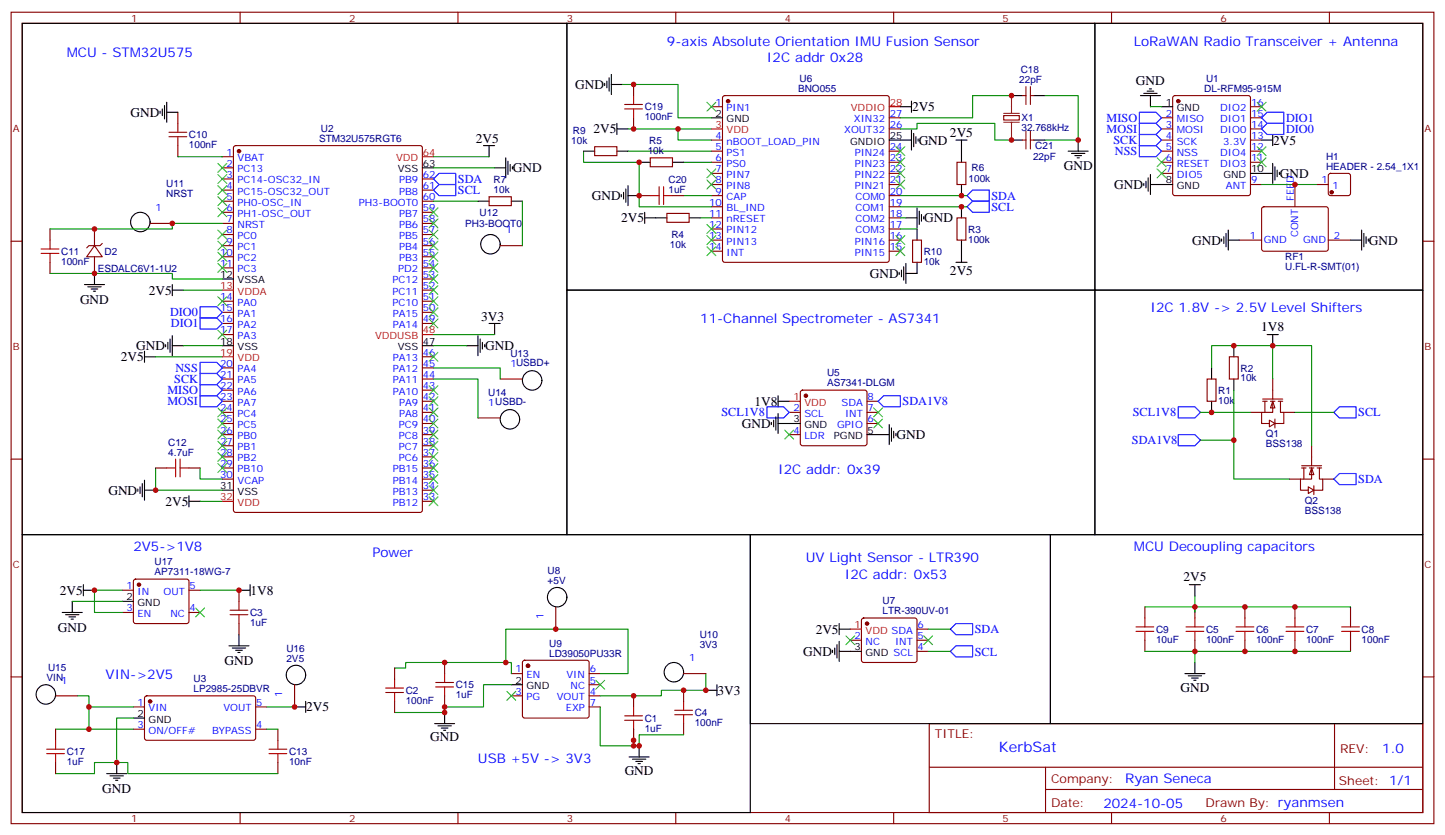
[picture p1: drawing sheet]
<svg xmlns="http://www.w3.org/2000/svg" width="459mm" height="265mm" viewBox="0 0 459 265" stroke-linecap="round" stroke-linejoin="round" font-family="sans-serif">
<g fill="none" stroke="#870000" stroke-width=".35">
<path d="M3.5 3.9h451.6v257.5h-451.6zM7.1 7.4h444.5v250.5h-444.5zM76.2 3.9v3.5M145.3 3.9v3.5M214.5 3.9v3.5M283.6 3.9v3.5M352.8 3.9v3.5M421.9 3.9v3.5M56.4 35.6v3.6M368.7 37.4h3.5M372.4 30.5l.5-.2h23.3l.5 .2 .2 .5v30.4l-.3 .5-.4 .2h-23.3l-.5-.2-.2-.5v-30.4zM396.9 37.4h3.5"/>
<path d="M396.9 33.9h3.5M56.4 46.2v3.5M70.6 49.7h3.5M70.6 53.3h3.5M70.6 56.8h3.5M74.3 46.4l.5-.2h58.5l.7 .4 .1 115.3-.5 .7h-58.8l-.7-.4v-115.3zM134.1 56.8h3.5M368.7 40.9h3.5M368.7 44.5h3.5M368.7 48h3.5M368.7 51.5h3.5M368.7 55h3.5"/>
<path d="M396.9 40.9h3.5M396.9 44.5h3.5M396.9 48h3.5M396.9 51.5h3.5M396.9 58.6h3.5M411 58.6v7M418 58.6h3.6M421.8 55.2l.5-.2h5.6l.5 .2 .2 .5v5.7l-.2 .5-.5 .2h-5.6l-.5-.2-.2-.5v-5.7zM3.5 76.6h3.6M15.9 72.7v3.5M30 78l2.5 3.5h-5zM30 72.7v5.3"/>
<path d="M32.5 77.3l-.8 .7h-3.5l-.7 .7M47.6 70.9h7.1M70.6 60.3h3.5M70.6 63.9h3.5M70.6 67.4h3.5M70.6 70.9h3.5M70.6 74.4h3.5M70.6 78h3.5M134.1 60.3h3.5M134.1 63.9h3.5M134.1 67.4h3.5M134.1 70.9h3.5"/>
<path d="M134.1 74.4h3.5M134.1 78h3.5M155.2 62.4h7.1v2.9h-7.1zM158.7 78h7.1M393.3 76.2h7.1M400.6 65.8l.5-.2 20 .1 .5 .6-.1 13-.6 .4h-20.1l-.4-.7v-12.7zM421.6 76.2h7M451.6 76.6h3.5M15.9 83.3v3.5M30 81.5v5.3M70.6 81.5h3.5M70.6 85h3.5"/>
<path d="M70.6 95.6h3.5M70.6 99.1h3.5M134.1 81.5h3.5M134.1 85h3.5M134.1 95.6h3.5M134.1 99.1h3.5M134.1 92.1h3.5M134.1 88.5h3.5M70.6 102.7h3.5M70.6 106.2h3.5M70.6 116.8h3.5M134.1 102.7h3.5"/>
<path d="M134.1 116.8h3.5M134.1 113.2h3.5M70.6 130.9h3.5M70.6 137.9h3.5M70.6 134.4h3.5M70.6 127.4h3.5M70.6 120.3h3.5M70.6 123.8h3.5M134.1 130.9h3.5M134.1 137.9h3.5M134.1 134.4h3.5M134.1 127.4h3.5"/>
<path d="M134.1 120.3h3.5M134.1 123.8h3.5M151.7 132.6h7M158.7 120.3h7.1M250.5 130.9h3.5M250.5 137.9h3.5M254.2 124l.5-.2h19.8l.5 .2 .2 .5v16.3l-.3 .5-.4 .2h-19.8l-.5-.3-.2-.4v-16.3zM275.2 130.9h3.5M275.2 134.4h3.5M275.2 127.4h3.5M3.5 145.7h3.6M70.6 141.5h3.5"/>
<path d="M70.6 145h3.5M70.6 148.5h3.5M70.6 152h3.5M134.1 141.5h3.5M134.1 145h3.5M134.1 148.5h3.5M134.1 152h3.5M134.1 159.1h3.5M134.1 155.6h3.5M451.6 145.7h3.5M38.8 187.3h3.5M38.8 194.4h3.5"/>
<path d="M42.6 184l.4-.2h16.3l.5 .2 .2 .5v12.7l-.3 .5-.4 .2h-16.3l-.5-.2-.2-.5v-12.7zM60 187.3h3.5M60 194.4h3.5M75.8 187.3v3.6M75.8 197.9v3.5M176.4 192.6v7.1M273.6 196.4l.5-.3h16.2l.5 .3 .2 .5v12.7l-.2 .4-.5 .3h-16.2l-.5-.3-.2-.4v-12.7zM291 199.7h3.6M363.4 192.6v3.5M379.2 192.6v3.5M395.1 192.6v3.5M411 192.6v3.5"/>
<path d="M428.6 192.6v3.5M3.5 214.8h3.6M93.5 217.3v7.1M125.2 212v3.5M141.1 210.3v3.5M162.3 213.8h3.5M166 209.8l.5-.2h19.8l.5 .2 .2 .5v16.9l-.3 .5-.4 .2h-19.8l-.5-.2-.2-.5v-16.9zM187 213.8h3.5M187 217.3h3.5M217 213.8h7M217 219.1v3.5M269.9 203.2h3.5"/>
<path d="M291 203.2h3.6M291 206.7h3.6M363.4 203.2v3.5M379.2 203.2v3.5M395.1 203.2v3.5M411 203.2v3.5M428.6 203.2v3.5M451.6 214.8h3.5M17.6 220.8h7.1M17.6 231.4v3.6M42.3 224.4h3.6M42.3 231.4h3.6"/>
<path d="M46.1 221l.5-.2 34.1 .1 .4 .6v13l-.7 .5-34.1-.1-.4-.7v-12.7zM81.1 224.4h3.6M81.1 231.4h3.6M88.2 231.4v3.6M125.2 222.6v3.5M141.1 220.8v3.6M162.3 220.8h3.5M187 224.4h3.5M187 220.8h3.5M201.1 220.8v3.6M201.1 231.4v3.6M217 229.7v3.5"/>
<path d="M294.9 229.7h156.7v28.2h-156.7zM423.5 229.7l.1 20.9M17.6 242v3.5M76.2 257.9v3.5M88.2 242v3.5M145.3 257.9v3.5M214.5 257.9v3.5M283.6 257.9v3.5M295 243.5h156.4M331.8 250.6h119.6M331.8 243.5v14.1M352.8 257.9v3.5"/>
<path d="M421.9 257.9v3.5"/>
</g>
<g fill="#870000" stroke="#870000" stroke-width=".35">
<circle cx="47.6" cy="222.6" r=".53"/>
<circle cx="255.8" cy="125.6" r=".53"/>
<circle cx="275.2" cy="197.9" r=".53"/>
<circle cx="373.9" cy="32.1" r=".53"/>
<circle cx="75.8" cy="48" r=".53"/>
<circle cx="167.6" cy="211.3" r=".53"/>
<circle cx="422.6" cy="61" r=".53"/>
<circle cx="44.1" cy="185.6" r=".53"/>
</g>
<g fill="none" stroke="#000" stroke-width=".35">
<path d="M50.8 35.3v.7M51.5 34.6v2.1M52.2 33.5v4.2M52.9 35.6h3.5M52.9 32.5v6.3M361.9 30.3h6.4M363 29.6h4.2M364.1 28.9h2.1M364.8 28.2h.7M365.1 30.3v3.6M368.7 33.9h3.5M134.1 53.3h3.5"/>
<path d="M153.5 46.2h3.5M155.2 46.2v3.5M157 53.3h3.5M160.5 50.1v6.3M161.2 51.2v4.2M161.9 52.2v2.1M162.6 52.9v.7M363 58.2v.7M363.7 57.5v2.1M364.4 56.4v4.3M365.1 58.6h7.1M365.1 55.4v6.3"/>
<path d="M396.9 55h7M400.4 44.5h3.5M403.9 42.7v3.5M403.9 51.9v6.3M404.6 52.9v4.3M405.3 54v2.1M406 54.7v.7M151.7 63.9h3.5M162.3 63.9h3.5M387.7 75.8v.8M388.4 75.1v2.2M389.1 74.1v4.2"/>
<path d="M389.8 76.2h3.5M389.8 73v6.4M428.6 76.2h3.6M432.2 73v6.4M432.9 74.1v4.2M433.6 75.1v2.2M434.3 75.8v.8M26.8 90.3h6.4M27.9 91h4.2M28.9 91.7h2.1M29.6 92.4h.7M30 86.8v3.5"/>
<path d="M54.7 92.1h3.5M54.7 90.3v3.5M70.6 88.5h3.5M45.9 111.5v3.5M45.9 113.2h3.5M52.6 109.4v.7M53.3 108.7v2.1M54 107.6v4.2M54.7 109.7h3.5M54.7 106.5v6.4M70.6 109.7h3.5M134.1 109.7h3.5"/>
<path d="M148.2 109.7h3.5M151.7 106.5v6.4M152.4 107.6v4.2M153.1 108.7v2.1M153.8 109.4v.7M155.2 102.7h3.5M157 102.7v3.5M244.8 134.1v.7M245.5 133.4v2.1M246.2 132.3v4.2M246.9 134.4h7.1M246.9 127.4h3.6"/>
<path d="M246.9 125.6v3.5M246.9 131.2v6.4M275.2 137.9h7M282.2 134.8v6.3M282.9 135.8v4.3M283.6 136.9v2.1M284.3 137.6v.7M43.7 155.2v.7M44.4 154.5v2.1M45.2 153.5v4.2M45.9 155.6h3.5M45.9 152.4v6.4"/>
<path d="M60 159.1h3.5M60 157.3v3.6M70.6 155.6h3.5M19.8 194.4h6.3M20.8 195.1h4.2M21.9 195.8h2.1M22.6 196.5h.7M22.9 190.9v3.5M26.5 187.3h3.5M26.5 185.6v3.5M38.8 190.9h3.5M75.8 187.3h3.6"/>
<path d="M79.4 185.6v3.5M266.3 199.7h3.6M266.3 197.9v3.5M377.5 185.6h3.5M379.2 185.6v3.5M72.7 205h6.3M73.7 205.7h4.3M74.8 206.4h2.1M75.5 207.1h.7M75.8 201.4v3.6M162.3 217.3h3.5M224 219.1h3.5"/>
<path d="M227.5 217.3v3.5M264.2 206.4v.7M264.9 205.7v2.1M265.6 204.6v4.2M266.3 206.7h7.1M266.3 203.6v6.3M376.1 213.8h6.3M377.1 214.5h4.3M378.2 215.2h2.1M378.9 215.9h.7M379.2 210.3v3.5M42.3 227.9h3.6"/>
<path d="M93.5 224.4h3.5M97 222.6v3.5M137.9 229.7h6.4M139 230.4h4.2M140.1 231.1h2.1M140.8 231.8h.7M141.1 226.1v3.6M202.8 236.7v3.5M33.9 245.5h6.3M34.9 246.2h4.3M36 246.9h2.1M36.7 247.7h.7"/>
<path d="M37 242v3.5M199.7 240.2h6.3M200.7 240.9h4.3M201.8 241.7h2.1M202.5 242.4h.7"/>
<circle cx="44.5" cy="70.5" r="3.1"/>
<circle cx="155.7" cy="77.5" r="3.1"/>
<circle cx="161.8" cy="133.1" r="3.1"/>
<circle cx="168.9" cy="120.7" r="3.1"/>
<circle cx="176.8" cy="189.5" r="3.1"/>
<circle cx="93.9" cy="214.2" r="3.1"/>
<circle cx="213.9" cy="213.3" r="3.1"/>
<circle cx="14.6" cy="220.4" r="3.1"/>
</g>
<path d="M134.1 49.7h3.5M70.6 92.1h3.5M70.6 113.2h3.5M134.1 106.2h3.5M250.5 127.4h3.5M70.6 159.1h3.5M269.9 199.7h3.5" fill="none" stroke="#f00" stroke-width=".35"/>
<g fill="none" stroke="#008700" stroke-width=".35">
<path d="M365.1 33.9h3.6M56.4 49.7h14.2M137.6 49.7h17.6M137.6 53.3h19.4M400.4 58.6h17.6M70.6 70.9h-15.9v1.8h-38.8M137.6 63.9h14.1M15.9 86.8h38.8v1.7h15.9M58.2 92.1h12.4M49.4 113.2h21.2M58.2 109.7h12.4M137.6 116.8h21.1v3.5"/>
<path d="M137.6 106.2h19.4M137.6 109.7h10.6M137.6 120.3h14.1v12.3M49.4 148.5v7.1h21.2M63.5 148.5v3.5h7.1M63.5 159.1h7.1M22.9 190.9h15.9M38.8 187.3h-8.8v7.1h8.8M63.5 187.3h12.3M294.6 199.7h7M363.4 192.6h65.2M379.2 189.1v5.3"/>
<path d="M125.2 212h3.6v-1.7h33.5v3.5M160.5 210.3v-10.6h38.8v14.1h-8.8M162.3 217.3h-8.8v7.1h-12.4v1.7h-15.9M224 213.8v5.3h-14.1v1.7h-19.4M294.6 206.7h7M363.4 206.7h65.2M379.2 206.7v3.6M17.6 231.4h10.6M24.7 220.8h3.5v3.6h14.1M28.2 224.4v7h14.1M42.3 227.9h-5.3v14.1h-7v3.5h-12.4M84.7 224.4h8.8"/>
<path d="M84.7 231.4h3.5M190.5 224.4v12.3h10.6M201.1 231.4v5.3h1.7v-3.5h14.2M37 242h3.6v3.5h47.6"/>
</g>
<g fill="none" stroke="#a10000" stroke-width=".35">
<path d="M56.4 39.2v2.8M53.6 42h5.7M53.6 43.4h5.7M56.4 43.4v2.8M13.1 79h5.6M15.9 76.2v2.8M13.1 80.4h5.6M15.9 80.4v2.9M73 193.7h5.7M73 195.1h5.7M75.8 190.9v2.8M75.8 195.1v2.8"/>
<path d="M360.5 199h5.7M363.4 196.1v2.9M376.4 199h5.7M379.2 196.1v2.9M392.3 199h5.6M395.1 196.1v2.9M408.2 199h5.6M411 196.1v2.9M425.8 199h5.6M428.6 196.1v2.9M122.4 219.8h5.7M122.4 218.4h5.7"/>
<path d="M125.2 215.5v2.9M125.2 219.8v2.8M138.3 216.6h5.6M138.3 218h5.6M141.1 213.8v2.8M141.1 218v2.8M360.5 200.4h5.7M363.4 200.4v2.8M376.4 200.4h5.7M379.2 200.4v2.8M392.3 200.4h5.6M395.1 200.4v2.8"/>
<path d="M408.2 200.4h5.6M411 200.4v2.8M425.8 200.4h5.6M428.6 200.4v2.8M14.8 237.8h5.7M14.8 239.2h5.7M17.6 235v2.8M17.6 239.2v2.8M85.4 237.8h5.6M85.4 239.2h5.6M88.2 235v2.8M88.2 239.2v2.8"/>
<path d="M198.3 227.2h5.6M198.3 228.6h5.6M201.1 224.4v2.8M201.1 228.6v2.8M214.1 226.8h5.7M214.1 225.4h5.7M217 222.6v2.8M217 226.8v2.9"/>
</g>
<g fill="none" stroke="#3c3" stroke-width=".35">
<path d="M399 32.5l2.8 2.8M401.8 32.5l-2.8 2.8M69.1 58.9l2.9 2.8M69.1 55.4l2.9 2.8M72 58.9l-2.9 2.8M72 55.4l-2.9 2.8M367.2 53.6l2.9 2.8M367.2 50.1l2.9 2.8M370.1 53.6l-2.9 2.8M370.1 50.1l-2.9 2.8M399 50.1l2.8 2.8M399 46.6l2.8 2.8"/>
<path d="M401.8 50.1l-2.8 2.8M401.8 46.6l-2.8 2.8M69.1 66l2.9 2.8M69.1 62.4l2.9 2.9M72 66l-2.9 2.8M72 62.4l-2.9 2.9M249.1 136.5l2.8 2.8M251.9 136.5l-2.8 2.8M277.3 129.5l2.8 2.8M277.3 133l2.8 2.8M280.1 129.5l-2.8 2.8M280.1 133l-2.8 2.8"/>
<path d="M62.1 193l2.8 2.8M64.9 193l-2.8 2.8M160.9 219.4l2.8 2.9M163.7 219.4l-2.8 2.9M189.1 215.9l2.8 2.8M191.9 215.9l-2.8 2.8M268.5 201.8l2.8 2.8M271.3 201.8l-2.8 2.8M293.2 201.8l2.8 2.8M296 201.8l-2.8 2.8"/>
</g>
<g fill="none" stroke="#00f" stroke-width=".35">
<path d="M361.6 35.6h5.3l1.8 1.8-1.8 1.8h-5.3zM361.6 39.2h5.3l1.8 1.7-1.8 1.8h-5.3zM400.4 37.4l1.8-1.8h5.3v3.6h-5.3zM137.6 56.8l1.7-1.8h5.3v3.6h-5.3zM361.6 42.7h5.3l1.8 1.8-1.8 1.7h-5.3zM361.6 46.2h5.3l1.8 1.8-1.8 1.7h-5.3zM400.4 40.9l1.8-1.7h5.3v3.5h-5.3zM137.6 60.3l1.7-1.7h5.3v3.5h-5.3zM63.5 97.4h5.3l1.8 1.7-1.8 1.8h-5.3zM63.5 118.5h5.3l1.8 1.8-1.8 1.8h-5.3zM63.5 115h5.3l1.8 1.8-1.8 1.7h-5.3zM63.5 100.9h5.3l1.8 1.8-1.8 1.7h-5.3z"/>
<path d="M63.5 122.1h5.3l1.8 1.7-1.8 1.8h-5.3zM63.5 125.6h5.3l1.8 1.8-1.8 1.7h-5.3zM243.4 129.1h5.3l1.8 1.8-1.8 1.7h-5.3zM278.7 127.4l1.8-1.8h5.3v3.5h-5.3zM303.4 197.9h5.3v3.5h-5.3l-1.8-1.7zM301.6 206.7l1.8-1.7h5.3v3.5h-5.3z"/>
</g>
<g fill="#fff" stroke="#870000" stroke-width=".35">
<path d="M403.9 127.4l.7 2.1h-1.4z"/>
<path d="M402.9 133.4l1.7 1-1.7 1.1z"/>
</g>
<g fill="none" stroke="#870000" stroke-width=".35">
<path d="M390.2 113.2h2.8v7.1h-2.8zM383.1 120.3h2.8v7.1h-2.8zM396.9 130.9h3.5M400.8 126.6h6.3M400.8 127.4h1.4M401.5 127.4v3.5M403.2 127.4h1.4M403.9 127.4v3.5h-3.5v3.5h2.5M403.9 120.3v6.3M404.6 133v2.8M405.7 127.4h1.4M406.4 127.4v3.5h1.1v3.5h-2.9"/>
<path d="M407.5 130.9h3.5"/>
</g>
<path d="M373.9 129.1h5.3l1.8 1.8-1.8 1.7h-5.3zM373.9 137.9h5.3l1.8 1.8-1.8 1.8h-5.3z" fill="none" stroke="#00f" stroke-width=".35"/>
<path d="M384.5 116.8v3.5M391.6 109.7v3.5M402.2 106.2h3.5M403.9 106.2v3.5M384.5 127.4v3.5M391.6 120.3v3.5" fill="none" stroke="#000" stroke-width=".35"/>
<path d="M381 130.9h15.9M391.6 123.8v15.9h-10.6" fill="none" stroke="#008700" stroke-width=".35"/>
<g fill="#fff" stroke="#870000" stroke-width=".35">
<path d="M416.3 148.5l.7 2.1h-1.4z"/>
<path d="M415.2 154.5l1.8 1.1-1.8 1z"/>
</g>
<g fill="none" stroke="#870000" stroke-width=".35">
<path d="M201.1 26.8v3.5M201.1 37.4v3.5M225.8 33.9h3.5M229.5 30.5l.5-.2h51.5l.5 .2 .2 .5v51.6l-.2 .4-.5 .3h-51.5l-.5-.3-.2-.4v-51.6zM282.2 37.4h3.6M318.6 36.7h4.9v1.4h-4.9zM324.6 30.3h1M325.6 27.5v5.7M327 27.5v5.7M327 30.3h1.1M188.7 46.6h7.1v2.8h-7.1zM206.4 50.1h7v2.8h-7z"/>
<path d="M225.8 44.5h3.5M225.8 48h3.5M225.8 51.5h3.5M225.8 55h3.5M225.8 58.6h3.5M282.2 48h3.6M282.2 51.5h3.6M282.2 55h3.6M282.2 58.6h3.6M282.2 40.9h3.6M303.7 51.5h2.9v7.1h-2.9zM324.6 44.5h1"/>
<path d="M325.6 41.6v5.7M327 44.5h1.1M327 41.6v5.7M202.8 62.1h3.6M211.7 67.7h7v2.9h-7zM213.4 62.1h3.6M225.8 62.1h3.5M225.8 65.6h3.5M225.8 69.1h3.5M225.8 72.7h3.5M225.8 76.2h3.5M225.8 79.7h3.5"/>
<path d="M282.2 62.1h3.6M282.2 65.6h3.6M282.2 69.1h3.6M282.2 72.7h3.6M282.2 76.2h3.6M282.2 79.7h3.6M289.6 76.2h2.9v7.1h-2.9zM303.7 69.1h2.9v7.1h-2.9zM49.4 148.5h3.5M60 148.5h3.5M409.2 152h3.5M413.1 147.8h6.4"/>
<path d="M413.1 148.5h1.4M413.8 148.5v3.5M415.6 148.5h1.4M416.3 148.5v3.5h-3.6v3.6h2.5M416.3 141.5v6.3M417 154.2v2.8M418 148.5h1.5M418.7 148.5v3.5h1.1v3.6h-2.8M419.8 152h3.5"/>
</g>
<g fill="none" stroke="#008700" stroke-width=".35">
<path d="M197.6 26.8h17.6v10.6h10.6M321 30.3h-12.3v7.1h-22.9M331.6 30.3h10.6v14.2h-10.6M185.2 48v3.5h17.6v14.1h23M199.3 40.9h26.5M199.3 48h26.5M215.2 40.9v3.6h10.6M217 51.5h8.8M285.8 40.9h5.2v-1.7h24.7v5.3h5.3M165.8 63.9v14.1M217 62.1h8.8M222.2 69.1h3.6"/>
<path d="M285.8 62.1h21.1M285.8 65.6h21.1M285.8 69.1h1.7M285.8 72.7h5.2M384.5 116.8v-7.1h19.4v10.6M403.9 109.7h12.4v31.8M391.6 139.7v12.3h17.6M411 130.9h12.3"/>
</g>
<path d="M306.9 62.1l1.8-1.8h5.3v3.6h-5.3zM306.9 65.6l1.8-1.7h5.3v3.5h-5.3zM423.3 130.9l1.8-1.8h5.3v3.5h-5.3zM423.3 152l1.8-1.7h5.3v3.5h-5.3z" fill="none" stroke="#00f" stroke-width=".35"/>
<path d="M198.3 34.6h5.6M198.3 33.2h5.6M201.1 30.3v2.9M201.1 34.6v2.8M209.2 59.3v5.6M210.6 59.3v5.6M206.4 62.1h2.8M210.6 62.1h2.8M52.9 148.5h2.8M55.7 145.7v5.6M57.1 145.7v5.6M57.1 148.5h2.9" fill="none" stroke="#a10000" stroke-width=".35"/>
<g fill="none" stroke="#3c3" stroke-width=".35">
<path d="M224.4 32.5l2.8 2.8M227.2 32.5l-2.8 2.8M69.1 51.9l2.9 2.8M72 51.9l-2.9 2.8M224.4 53.6l2.8 2.8M224.4 57.2l2.8 2.8M227.2 53.6l-2.8 2.8M227.2 57.2l-2.8 2.8M284.3 57.2l2.9 2.8M284.3 53.6l2.9 2.8M284.3 50.1l2.9 2.8M284.3 46.6l2.9 2.8"/>
<path d="M287.2 57.2l-2.9 2.8M287.2 53.6l-2.9 2.8M287.2 50.1l-2.9 2.8M287.2 46.6l-2.9 2.8M69.1 76.6l2.9 2.8M69.1 73l2.9 2.8M72 76.6l-2.9 2.8M72 73l-2.9 2.8M136.2 76.6l2.8 2.8M136.2 73l2.8 2.8M136.2 69.5l2.8 2.8M136.2 66l2.8 2.8"/>
<path d="M139 76.6l-2.8 2.8M139 73l-2.8 2.8M139 69.5l-2.8 2.8M139 66l-2.8 2.8M224.4 71.3l2.8 2.8M224.4 74.8l2.8 2.8M224.4 78.3l2.8 2.8M227.2 71.3l-2.8 2.8M227.2 74.8l-2.8 2.8M227.2 78.3l-2.8 2.8M284.3 78.3l2.9 2.8M284.3 74.8l2.9 2.8"/>
<path d="M287.2 78.3l-2.9 2.8M287.2 74.8l-2.9 2.8M69.1 94.2l2.9 2.8M69.1 83.6l2.9 2.8M69.1 80.1l2.9 2.8M72 94.2l-2.9 2.8M72 83.6l-2.9 2.8M72 80.1l-2.9 2.8M136.2 97.7l2.8 2.8M136.2 94.2l2.8 2.8M136.2 90.7l2.8 2.8M136.2 87.1l2.8 2.9"/>
<path d="M136.2 83.6l2.8 2.8M136.2 80.1l2.8 2.8M139 97.7l-2.8 2.8M139 94.2l-2.8 2.8M139 90.7l-2.8 2.8M139 87.1l-2.8 2.9M139 83.6l-2.8 2.8M139 80.1l-2.8 2.8M69.1 104.8l2.9 2.8M72 104.8l-2.9 2.8M136.2 111.8l2.8 2.9M136.2 101.2l2.8 2.9"/>
<path d="M139 111.8l-2.8 2.9M139 101.2l-2.8 2.9M69.1 136.5l2.9 2.8M69.1 133l2.9 2.8M69.1 129.5l2.9 2.8M72 136.5l-2.9 2.8M72 133l-2.9 2.8M72 129.5l-2.9 2.8M136.2 136.5l2.8 2.8M136.2 133l2.8 2.8M136.2 129.5l2.8 2.8M136.2 125.9l2.8 2.9"/>
<path d="M136.2 122.4l2.8 2.8M139 136.5l-2.8 2.8M139 133l-2.8 2.8M139 129.5l-2.8 2.8M139 125.9l-2.8 2.9M139 122.4l-2.8 2.8M69.1 147.1l2.9 2.8M69.1 143.6l2.9 2.8M69.1 140.1l2.9 2.8M72 147.1l-2.9 2.8M72 143.6l-2.9 2.8M72 140.1l-2.9 2.8"/>
<path d="M136.2 157.7l2.8 2.8M136.2 154.2l2.8 2.8M136.2 150.6l2.8 2.9M136.2 147.1l2.8 2.8M136.2 143.6l2.8 2.8M136.2 140.1l2.8 2.8M139 157.7l-2.8 2.8M139 154.2l-2.8 2.8M139 150.6l-2.8 2.9M139 147.1l-2.8 2.8M139 143.6l-2.8 2.8M139 140.1l-2.8 2.8"/>
</g>
<g fill="none" stroke="#000" stroke-width=".35">
<path d="M7.1 7.4h172.8v162.3h-172.8zM179.9 7.4h167.6v84.7h-167.6zM347.5 7.4h104.1v84.7h-104.1zM191.9 26.5v.7M192.6 25.8v2.1M193.3 24.7v4.2M194 26.8h3.6M194 23.6v6.4M195.8 39.2v3.5M225.8 37.4h3.5M285.8 33.9h3.5M289.3 32.1v3.5"/>
<path d="M321 30.3h3.6M328.1 30.3h3.5M185.2 48h3.5M195.8 40.9h3.5M195.8 48h3.5M198.6 60v4.2M199.3 58.9v6.4M202.8 51.5h3.6M213.4 51.5h3.6M282.2 44.5h7.1M289.3 41.3v6.3M290 42.3v4.3"/>
<path d="M290.7 43.4v2.1M291.4 44.1v.7M303.4 44.5h3.5M305.2 44.5v7M305.2 58.6v3.5M321 44.5h3.6M328.1 44.5h3.5M339 48h6.4M340.1 48.7h4.2M341.1 49.4h2.2M341.8 50.1h.7M342.2 44.5v3.5"/>
<path d="M197.2 61.7v.7M197.9 61v2.1M199.3 62.1h3.5M204.6 69.1h7.1M204.6 67.4v3.5M218.7 69.1h3.5M287.5 69.1h3.5M291 66v6.3M291 72.7v3.5M291.7 67v4.3M292.5 68.1v2.1M293.2 68.8v.7"/>
<path d="M305.2 65.6v3.5M305.2 76.2v7.1M179.9 92.1h167.6v77.6h-167.6zM285.4 86.4v.7M286.1 85.7v2.1M286.8 84.7v4.2M287.5 83.6v6.4M291 83.3v3.5h-3.5M303.4 83.3h3.5M347.5 92.1h104.1v77.6h-104.1zM7.1 169.7h231v88.2h-231zM238.1 169.7h95.3v60h-95.3z"/>
<path d="M333.4 169.7h118.2v60h-118.2z"/>
</g>
<circle cx="231.1" cy="32.1" r=".53" fill="#870000" stroke="#870000" stroke-width=".35"/>
<path d="M282.2 33.9h3.6M225.8 40.9h3.5" fill="none" stroke="#f00" stroke-width=".35"/>
<path d="M318.6 38.8h4.9M318.6 36h4.9M321 30.3v5.7M321 38.8v5.7" fill="none" stroke="#8c2424" stroke-width=".35"/>
<g fill="#c00">
<circle cx="141.1" cy="226.1" r=".88"/>
<circle cx="202.8" cy="236.7" r=".88"/>
<circle cx="217" cy="219.1" r=".88"/>
<circle cx="224" cy="219.1" r=".88"/>
<circle cx="201.1" cy="236.7" r=".88"/>
<circle cx="379.2" cy="192.6" r=".88"/>
<circle cx="395.1" cy="192.6" r=".88"/>
<circle cx="411" cy="192.6" r=".88"/>
<circle cx="411" cy="206.7" r=".88"/>
<circle cx="395.1" cy="206.7" r=".88"/>
<circle cx="379.2" cy="206.7" r=".88"/>
<circle cx="49.4" cy="155.6" r=".88"/>
<circle cx="54.7" cy="70.9" r=".88"/>
<circle cx="30" cy="72.7" r=".88"/>
<circle cx="30" cy="86.8" r=".88"/>
<circle cx="176.4" cy="199.7" r=".88"/>
<circle cx="28.2" cy="224.4" r=".88"/>
<circle cx="37" cy="242" r=".88"/>
<circle cx="28.2" cy="231.4" r=".88"/>
<circle cx="93.5" cy="224.4" r=".88"/>
<circle cx="411" cy="58.6" r=".88"/>
<circle cx="141.1" cy="224.4" r=".88"/>
<circle cx="141.1" cy="210.3" r=".88"/>
<circle cx="201.1" cy="220.8" r=".88"/>
<circle cx="201.1" cy="234.9" r=".88"/>
<circle cx="160.5" cy="210.3" r=".88"/>
<circle cx="30" cy="187.3" r=".88"/>
<circle cx="75.8" cy="187.3" r=".88"/>
<circle cx="391.6" cy="139.7" r=".88"/>
<circle cx="391.6" cy="109.7" r=".88"/>
<circle cx="403.9" cy="109.7" r=".88"/>
<circle cx="201.1" cy="40.9" r=".88"/>
<circle cx="201.1" cy="26.8" r=".88"/>
<circle cx="305.2" cy="65.6" r=".88"/>
<circle cx="305.2" cy="62.1" r=".88"/>
<circle cx="215.2" cy="40.9" r=".88"/>
<circle cx="202.8" cy="62.1" r=".88"/>
<circle cx="342.2" cy="44.4" r=".88"/>
<circle cx="321" cy="30.3" r=".88"/>
<circle cx="321" cy="44.4" r=".88"/>
<circle cx="384.5" cy="130.9" r=".88"/>
<circle cx="202.8" cy="51.5" r=".88"/>
</g>
<text font-size="4.6" fill="#00f" x="317" y="238.7">KerbSat</text>
<g font-size="4.2" fill="#00f">
<text x="21.2" y="18">MCU - STM32U575</text>
<text x="211.7" y="14.5">9-axis Absolute Orientation IMU Fusion Sensor</text>
<text x="359.8" y="14.5">LoRaWAN Radio Transceiver + Antenna</text>
<text x="243.4" y="19.8">I2C addr 0x28</text>
<text x="365.1" y="99.1">I2C 1.8V -&gt; 2.5V Level Shifters</text>
<text x="222.2" y="102.7">11-Channel Spectrometer - AS7341</text>
<text x="246.9" y="150.3">I2C addr: 0x39</text>
<text x="42.3" y="175">2V5-&gt;1V8</text>
<text x="118.2" y="176.7">Power</text>
<text x="255.8" y="178.5">UV Light Sensor - LTR390</text>
<text x="359.8" y="175">MCU Decoupling capacitors</text>
<text x="268.1" y="183.8">I2C addr: 0x53</text>
<text x="33.5" y="215.5">VIN-&gt;2V5</text>
<text x="438.7" y="238.9">1.0</text>
<text x="151.7" y="242">USB +5V -&gt; 3V3</text>
<text x="357.1" y="248.5">Ryan Seneca</text>
<text x="350.2" y="256.3">2024-10-05</text>
</g>
<g font-size="4.2">
<text x="182.6" y="28.2">GND</text>
<text x="360.5" y="27.1">GND</text>
<text x="289.5" y="35.3">2V5</text>
<text x="41.5" y="37">GND</text>
<text x="151" y="45.5">2V5</text>
<text x="188.3" y="42.4">2V5</text>
<text x="291.6" y="45.9">GND</text>
<text x="301.5" y="43.4">2V5</text>
<text x="404.1" y="45.9">2V5</text>
<text x="162.8" y="54.7">GND</text>
<text x="337.6" y="54">GND</text>
<text x="353.7" y="60">GND</text>
<text x="406.2" y="56.4">GND</text>
<text x="187.9" y="63.5">GND</text>
<text x="197.1" y="70.6">2V5</text>
<text x="293.3" y="70.6">GND</text>
<text x="378.4" y="77.6">GND</text>
<text x="434.4" y="77.6">GND</text>
<text x="276" y="88.2">GND</text>
<text x="301.5" y="87.1">2V5</text>
<text x="47.2" y="93.5">2V5</text>
<text x="25.4" y="96.4">GND</text>
<text x="152.8" y="102">3V3</text>
<text x="400.3" y="105.1">1V8</text>
<text x="43.2" y="111.1">GND</text>
<text x="154" y="111.1">GND</text>
<text x="38.4" y="114.7">2V5</text>
<text x="239.5" y="128.8">1V8</text>
<text x="235.5" y="135.8">GND</text>
<text x="284.5" y="139.3">GND</text>
<text x="34.4" y="157">GND</text>
<text x="52.5" y="160.5">2V5</text>
<text x="375.6" y="184.5">2V5</text>
<text x="19" y="188.8">2V5</text>
<text x="79.6" y="188.8">1V8</text>
<text x="18.3" y="200.4">GND</text>
<text x="258.9" y="201.1">2V5</text>
<text x="254.9" y="208.1">GND</text>
<text x="71.3" y="211">GND</text>
<text x="227.7" y="220.5">3V3</text>
<text x="374.6" y="219.8">GND</text>
<text x="97.2" y="225.8">2V5</text>
<text x="136.5" y="235.3">GND</text>
<text x="198.3" y="245.9">GND</text>
<text x="32.5" y="251.6">GND</text>
</g>
<g font-size="3.9" fill="#00f">
<text x="351.2" y="38.6">MISO</text>
<text x="408.2" y="38.7">DIO1</text>
<text x="351.2" y="42.1">MOSI</text>
<text x="353.4" y="45.7">SCK</text>
<text x="408.2" y="42.2">DIO0</text>
<text x="353.8" y="49.2">NSS</text>
<text x="145.3" y="58.1">SDA</text>
<text x="145.3" y="61.6">SCL</text>
<text x="314.7" y="63.4">SDA</text>
<text x="314.7" y="66.9">SCL</text>
<text x="54" y="100.4">DIO0</text>
<text x="54.2" y="103.8">DIO1</text>
<text x="55.7" y="118">NSS</text>
<text x="53.1" y="125.1">MISO</text>
<text x="55.3" y="121.6">SCK</text>
<text x="53.1" y="128.6">MOSI</text>
<text x="286.5" y="128.6">SDA1V8</text>
<text x="229" y="132.1">SCL1V8</text>
<text x="359.5" y="132.1">SCL1V8</text>
<text x="431.1" y="132.2">SCL</text>
<text x="359.2" y="141">SDA1V8</text>
<text x="431.1" y="153.3">SDA</text>
<text x="309.4" y="201">SDA</text>
<text x="309.4" y="208">SCL</text>
</g>
<g font-size="3.9" fill="#800">
<text x="296.7" y="234.2">TITLE:</text>
<text x="425.3" y="238.9">REV:</text>
<text x="333.6" y="248.4">Company:</text>
<text x="425" y="249.1">Sheet: 1/1</text>
<text x="333.6" y="256.1">Date:</text>
<text x="382.6" y="256.2">Drawn By: ryanmsen</text>
</g>
<g font-size="3.2" fill="#800">
<text x="41.6" y="6.9">1</text>
<text x="110.8" y="6.9">2</text>
<text x="179.9" y="6.9">3</text>
<text x="249.1" y="6.9">4</text>
<text x="318.2" y="6.9">5</text>
<text x="387.3" y="6.9">6</text>
<text x="4.1" y="42">A</text>
<text x="452.1" y="42">A</text>
<text x="4.1" y="111.1">B</text>
<text x="452.1" y="111.1">B</text>
<text x="4.1" y="180.3">C</text>
<text x="452.1" y="180.3">C</text>
<text x="41.6" y="260.9">1</text>
<text x="110.8" y="260.9">2</text>
<text x="179.9" y="260.9">3</text>
<text x="249.1" y="260.9">4</text>
<text x="318.2" y="260.9">5</text>
<text x="387.3" y="260.9">6</text>
</g>
<g font-size="3.2" fill="#000080">
<text x="324" y="23.3">C18</text>
<text x="253.3" y="29.2">BNO055</text>
<text x="253.8" y="26">U6</text>
<text x="323.5" y="26.5">22pF</text>
<text x="382.2" y="29.1">DL-RFM95-915M</text>
<text x="382.8" y="26">U1</text>
<text x="204.6" y="35">C19</text>
<text x="101.8" y="41.9">U2</text>
<text x="204.6" y="38.2">100nF</text>
<text x="324.2" y="41.7">32.768kHz</text>
<text x="324.2" y="38.5">X1</text>
<text x="60" y="47">100nF</text>
<text x="60" y="43.9">C10</text>
<text x="101.2" y="44.9">STM32U575RGT6</text>
<text x="181.3" y="45.6">10k</text>
<text x="181.8" y="42.4">R9</text>
<text x="206" y="45.6">R5</text>
<text x="328.6" y="47.3">C21</text>
<text x="205.6" y="48.7">10k</text>
<text x="327.9" y="50.9">22pF</text>
<text x="420.9" y="53.9">HEADER - 2.54_1X1</text>
<text x="420.9" y="50.7">H1</text>
<text x="52.7" y="59.5">U11</text>
<text x="156.6" y="58.2">R7</text>
<text x="212.2" y="57.9">C20</text>
<text x="307.4" y="57.9">100k</text>
<text x="308.3" y="54.4">R6</text>
<text x="52.7" y="62.7">NRST</text>
<text x="156.6" y="61.4">10k</text>
<text x="212.2" y="61.1">1uF</text>
<text x="152.2" y="68.5">U12</text>
<text x="147.7" y="72">PH3-BOOT0</text>
<text x="213.1" y="75.6">R4</text>
<text x="307.3" y="77">100k</text>
<text x="307.3" y="73.8">R3</text>
<text x="19.4" y="80.8">C11</text>
<text x="33.2" y="80.8">D2</text>
<text x="212.6" y="78.7">10k</text>
<text x="293.2" y="80.8">R10</text>
<text x="407.9" y="82.7">RF1</text>
<text x="19.4" y="84">100nF</text>
<text x="31" y="86.2">ESDALC6V1-1U2</text>
<text x="293.2" y="84">10k</text>
<text x="407.9" y="85.8">U.FL-R-SMT(01)</text>
<text x="162" y="113.4">U13</text>
<text x="262.5" y="119.4">U5</text>
<text x="393.7" y="118">R2</text>
<text x="154.9" y="125.8">U14</text>
<text x="262.5" y="122.6">AS7341-DLGM</text>
<text x="386.6" y="125">R1</text>
<text x="393.7" y="121.1">10k</text>
<text x="386.6" y="128.1">10k</text>
<text x="53.4" y="141.5">C12</text>
<text x="401.7" y="141.9">BSS138</text>
<text x="401.7" y="138.8">Q1</text>
<text x="53.4" y="144.6">4.7uF</text>
<text x="414.1" y="160">Q2</text>
<text x="414.1" y="163.1">BSS138</text>
<text x="49.1" y="179.4">U17</text>
<text x="49.1" y="182.6">AP7311-18WG-7</text>
<text x="173.8" y="185.4">+5V</text>
<text x="173.8" y="182.2">U8</text>
<text x="280.1" y="191.8">U7</text>
<text x="79.4" y="195.6">C3</text>
<text x="280.1" y="195">LTR-390UV-01</text>
<text x="79.4" y="198.7">1uF</text>
<text x="222.1" y="202.4">U10</text>
<text x="366.9" y="204">10uF</text>
<text x="366.9" y="200.8">C9</text>
<text x="382.8" y="204">100nF</text>
<text x="382.8" y="200.8">C5</text>
<text x="398.6" y="204">100nF</text>
<text x="398.6" y="200.8">C6</text>
<text x="414.5" y="204">100nF</text>
<text x="414.5" y="200.8">C7</text>
<text x="432.2" y="204">100nF</text>
<text x="432.2" y="200.8">C8</text>
<text x="90.9" y="206.9">U16</text>
<text x="174.3" y="208.5">LD39050PU33R</text>
<text x="174.3" y="205.3">U9</text>
<text x="222.1" y="205.5">3V3</text>
<text x="15.3" y="213.1">U15</text>
<text x="90.9" y="210.1">2V5</text>
<text x="14.8" y="216.3">VIN1</text>
<text x="61.4" y="219.6">LP2985-25DBVR</text>
<text x="61.4" y="216.5">U3</text>
<text x="128.8" y="220.2">C2</text>
<text x="144.6" y="221.6">1uF</text>
<text x="144.6" y="218.5">C15</text>
<text x="128.8" y="223.4">100nF</text>
<text x="220.5" y="227.2">C4</text>
<text x="204.6" y="232.2">1uF</text>
<text x="204.6" y="229.1">C1</text>
<text x="220.5" y="230.4">100nF</text>
<text x="21.2" y="239.7">C17</text>
<text x="91.7" y="239.7">C13</text>
<text x="21.2" y="242.8">1uF</text>
<text x="91.7" y="242.8">10nF</text>
</g>
<g font-size="3.2" fill="#00f">
<text x="227.1" y="33.5">1</text>
<text x="230.6" y="35.3">PIN1</text>
<text x="387.3" y="35.3">DIO2</text>
<text x="397.1" y="33.5">16</text>
<text x="271" y="38.8">XIN32</text>
<text x="282.4" y="40.6">26</text>
<text x="282.4" y="37">27</text>
<text x="370" y="37">2</text>
<text x="370" y="40.6">3</text>
<text x="373.5" y="38.8">MISO</text>
<text x="387.3" y="38.8">DIO1</text>
<text x="397.1" y="40.6">14</text>
<text x="397.1" y="37">15</text>
<text x="227.1" y="44.1">4</text>
<text x="227.1" y="47.6">5</text>
<text x="230.6" y="45.9">nBOOT_LOAD_PIN</text>
<text x="267.9" y="42.3">XOUT32</text>
<text x="282.4" y="47.6">24</text>
<text x="370" y="44.1">4</text>
<text x="370" y="47.6">5</text>
<text x="373.5" y="42.3">MOSI</text>
<text x="373.5" y="45.9">SCK</text>
<text x="387.3" y="42.3">DIO0</text>
<text x="388.2" y="45.9">3.3V</text>
<text x="397.1" y="47.6">12</text>
<text x="397.1" y="44.1">13</text>
<text x="71.9" y="49.4">1</text>
<text x="71.9" y="52.9">2</text>
<text x="75.4" y="51.2">VBAT</text>
<text x="227.1" y="51.2">6</text>
<text x="230.6" y="49.4">PS1</text>
<text x="230.6" y="52.9">PS0</text>
<text x="271.3" y="52.9">PIN23</text>
<text x="271.3" y="49.4">PIN24</text>
<text x="282.4" y="51.2">23</text>
<text x="370" y="51.2">6</text>
<text x="373.5" y="49.4">NSS</text>
<text x="373.5" y="52.9">RESET</text>
<text x="387.3" y="52.9">DIO3</text>
<text x="387.3" y="49.4">DIO4</text>
<text x="397.1" y="51.2">11</text>
<text x="71.9" y="56.4">3</text>
<text x="71.9" y="60">4</text>
<text x="75.4" y="54.7">PC13</text>
<text x="75.4" y="58.2">PC14-OSC32_IN</text>
<text x="126.6" y="58.2">PB9</text>
<text x="134.2" y="60">61</text>
<text x="134.2" y="56.4">62</text>
<text x="227.1" y="54.7">7</text>
<text x="227.1" y="58.2">8</text>
<text x="230.6" y="56.4">PIN7</text>
<text x="230.6" y="60">PIN8</text>
<text x="271.3" y="60">PIN21</text>
<text x="271.3" y="56.4">PIN22</text>
<text x="282.4" y="58.2">21</text>
<text x="282.4" y="54.7">22</text>
<text x="370" y="54.7">7</text>
<text x="373.5" y="56.4">DIO5</text>
<text x="389.1" y="60">ANT</text>
<text x="397.1" y="58.2">9</text>
<text x="419.4" y="58.2">1</text>
<text x="422.9" y="60">1</text>
<text x="71.9" y="63.5">5</text>
<text x="75.4" y="61.7">PC15-OSC32_OUT</text>
<text x="75.4" y="65.3">PH0-OSC_IN</text>
<text x="113.8" y="65.3">PH3-BOOT0</text>
<text x="126.6" y="61.7">PB8</text>
<text x="134.2" y="63.5">60</text>
<text x="225.1" y="65.3">10</text>
<text x="227.1" y="61.7">9</text>
<text x="230.6" y="63.5">CAP</text>
<text x="271.5" y="63.5">COM0</text>
<text x="282.4" y="65.3">19</text>
<text x="282.4" y="61.7">20</text>
<text x="410.6" y="63.9" transform="rotate(-90 410.6 63.9)">FEED</text>
<text x="49.4" y="67">1</text>
<text x="71.9" y="67">6</text>
<text x="71.9" y="70.6">7</text>
<text x="75.4" y="68.8">PH1-OSC_OUT</text>
<text x="126.6" y="68.8">PB7</text>
<text x="134.2" y="70.6">58</text>
<text x="134.2" y="67">59</text>
<text x="225.1" y="68.8">11</text>
<text x="230.6" y="67">BL_IND</text>
<text x="230.6" y="70.6">nRESET</text>
<text x="271.5" y="70.6">COM2</text>
<text x="271.5" y="67">COM1</text>
<text x="282.4" y="68.8">18</text>
<text x="71.9" y="74.1">8</text>
<text x="71.9" y="77.6">9</text>
<text x="75.4" y="72.3">NRST</text>
<text x="75.4" y="75.8">PC0</text>
<text x="126.6" y="75.8">PB5</text>
<text x="126.6" y="72.3">PB6</text>
<text x="134.2" y="77.6">56</text>
<text x="134.2" y="74.1">57</text>
<text x="160.5" y="74.1">1</text>
<text x="225.1" y="72.3">12</text>
<text x="225.1" y="75.8">13</text>
<text x="230.6" y="74.1">PIN12</text>
<text x="230.6" y="77.6">PIN13</text>
<text x="271.3" y="77.6">PIN16</text>
<text x="271.5" y="74.1">COM3</text>
<text x="282.4" y="75.8">16</text>
<text x="282.4" y="72.3">17</text>
<text x="396.6" y="75.8">1</text>
<text x="401.1" y="77.3">GND</text>
<text x="412" y="75.4" transform="rotate(-90 412 75.4)">CONT</text>
<text x="413.6" y="77.3">GND</text>
<text x="423.3" y="75.8">2</text>
<text x="69.9" y="81.1">10</text>
<text x="75.4" y="79.4">PC1</text>
<text x="75.4" y="82.9">PC2</text>
<text x="126.6" y="82.9">PB3</text>
<text x="126.6" y="79.4">PB4</text>
<text x="134.2" y="81.1">55</text>
<text x="225.1" y="79.4">14</text>
<text x="230.6" y="81.1">INT</text>
<text x="271.3" y="81.1">PIN15</text>
<text x="282.4" y="79.4">15</text>
<text x="69.9" y="84.7">11</text>
<text x="75.4" y="86.4">PC3</text>
<text x="124.6" y="90">PC12</text>
<text x="126.4" y="86.4">PD2</text>
<text x="134.2" y="88.2">53</text>
<text x="134.2" y="84.7">54</text>
<text x="69.9" y="95.2">14</text>
<text x="124.6" y="93.5">PC11</text>
<text x="134.2" y="95.2">51</text>
<text x="134.2" y="91.7">52</text>
<text x="69.9" y="98.8">15</text>
<text x="75.4" y="97">PA0</text>
<text x="75.4" y="100.5">PA1</text>
<text x="124.6" y="97">PC10</text>
<text x="124.6" y="100.5">PA15</text>
<text x="134.2" y="98.8">50</text>
<text x="69.9" y="102.3">16</text>
<text x="69.9" y="105.8">17</text>
<text x="75.4" y="104.1">PA2</text>
<text x="75.4" y="107.6">PA3</text>
<text x="124.6" y="104.1">PA14</text>
<text x="134.2" y="102.3">49</text>
<text x="134.2" y="112.9">46</text>
<text x="69.9" y="116.4">20</text>
<text x="69.9" y="119.9">21</text>
<text x="75.4" y="118.2">PA4</text>
<text x="124.6" y="118.2">PA12</text>
<text x="124.6" y="114.7">PA13</text>
<text x="134.2" y="119.9">44</text>
<text x="134.2" y="116.4">45</text>
<text x="162" y="116.4">1USBD+</text>
<text x="69.9" y="123.5">22</text>
<text x="75.4" y="121.7">PA5</text>
<text x="75.4" y="125.2">PA6</text>
<text x="124.6" y="125.2">PA10</text>
<text x="124.6" y="121.7">PA11</text>
<text x="134.2" y="123.5">43</text>
<text x="69.9" y="127">23</text>
<text x="69.9" y="130.5">24</text>
<text x="75.4" y="128.8">PA7</text>
<text x="126.7" y="128.8">PA9</text>
<text x="134.2" y="130.5">41</text>
<text x="134.2" y="127">42</text>
<text x="155" y="128.8">1USBD-</text>
<text x="251.8" y="130.5">2</text>
<text x="267.1" y="128.8">SDA</text>
<text x="275.3" y="130.5">7</text>
<text x="275.3" y="127">8</text>
<text x="69.9" y="134.1">25</text>
<text x="69.9" y="137.6">26</text>
<text x="75.4" y="132.3">PC4</text>
<text x="75.4" y="135.8">PC5</text>
<text x="126.6" y="135.8">PC9</text>
<text x="126.7" y="132.3">PA8</text>
<text x="134.2" y="137.6">39</text>
<text x="134.2" y="134.1">40</text>
<text x="251.8" y="137.6">4</text>
<text x="255.3" y="132.3">SCL</text>
<text x="265.7" y="135.8">GPIO</text>
<text x="268.2" y="132.3">INT</text>
<text x="275.3" y="134.1">6</text>
<text x="69.9" y="141.1">27</text>
<text x="75.4" y="139.3">PB0</text>
<text x="75.4" y="142.9">PB1</text>
<text x="126.6" y="142.9">PC7</text>
<text x="126.6" y="139.3">PC8</text>
<text x="134.2" y="141.1">38</text>
<text x="255.3" y="139.3">LDR</text>
<text x="69.9" y="144.6">28</text>
<text x="69.9" y="148.2">29</text>
<text x="75.4" y="146.4">PB2</text>
<text x="75.4" y="149.9">PB10</text>
<text x="124.6" y="149.9">PB15</text>
<text x="126.6" y="146.4">PC6</text>
<text x="134.2" y="148.2">36</text>
<text x="134.2" y="144.6">37</text>
<text x="69.9" y="151.7">30</text>
<text x="75.4" y="153.5">VCAP</text>
<text x="124.6" y="153.5">PB14</text>
<text x="134.2" y="155.2">34</text>
<text x="134.2" y="151.7">35</text>
<text x="124.6" y="160.5">PB12</text>
<text x="124.6" y="157">PB13</text>
<text x="134.2" y="158.8">33</text>
<text x="40.1" y="187">1</text>
<text x="43.6" y="188.7">IN</text>
<text x="51.9" y="188.7">OUT</text>
<text x="60.1" y="187">5</text>
<text x="40.1" y="194">3</text>
<text x="43.6" y="195.8">EN</text>
<text x="54.1" y="195.8">NC</text>
<text x="60.1" y="194">4</text>
<text x="172.5" y="196.4" transform="rotate(-90 172.5 196.4)">1</text>
<text x="271.2" y="202.8">2</text>
<text x="291.2" y="202.8">5</text>
<text x="291.2" y="199.3">6</text>
<text x="218.7" y="209.9">1</text>
<text x="274.7" y="204.6">NC</text>
<text x="284.1" y="204.6">INT</text>
<text x="291.2" y="206.4">4</text>
<text x="163.6" y="213.4">1</text>
<text x="167.1" y="215.2">EN</text>
<text x="179.8" y="215.2">VIN</text>
<text x="187.1" y="213.4">6</text>
<text x="89.6" y="221.1" transform="rotate(-90 89.6 221.1)">1</text>
<text x="163.6" y="220.5">3</text>
<text x="181.1" y="218.7">NC</text>
<text x="187.1" y="220.5">4</text>
<text x="187.1" y="217">5</text>
<text x="43.7" y="224">1</text>
<text x="47.2" y="225.8">VIN</text>
<text x="70.9" y="225.8">VOUT</text>
<text x="81.3" y="224">5</text>
<text x="167.1" y="222.3">PG</text>
<text x="176.7" y="222.3">VOUT</text>
<text x="179.6" y="225.8">EXP</text>
<text x="187.1" y="224">7</text>
<text x="43.7" y="231.1">3</text>
<text x="47.2" y="232.8">ON/OFF#</text>
<text x="67.3" y="232.8">BYPASS</text>
<text x="81.3" y="231.1">4</text>
</g>
<g font-size="3.2" fill="#f00">
<text x="270" y="35.3">VDDIO</text>
<text x="282.4" y="33.5">28</text>
<text x="227.1" y="40.6">3</text>
<text x="230.6" y="42.3">VDD</text>
<text x="125.7" y="51.2">VDD</text>
<text x="134.2" y="49.4">64</text>
<text x="69.9" y="91.7">13</text>
<text x="75.4" y="93.5">VDDA</text>
<text x="119" y="107.6">VDDUSB</text>
<text x="134.2" y="105.8">48</text>
<text x="69.9" y="112.9">19</text>
<text x="75.4" y="114.7">VDD</text>
<text x="251.8" y="127">1</text>
<text x="255.3" y="128.8">VDD</text>
<text x="69.9" y="158.8">32</text>
<text x="75.4" y="160.5">VDD</text>
<text x="271.2" y="199.3">1</text>
<text x="274.7" y="201.1">VDD SDA</text>
</g>
<g font-size="3.2">
<text x="370" y="33.5">1</text>
<text x="373.5" y="35.3">GND</text>
<text x="227.1" y="37">2</text>
<text x="230.6" y="38.8">GND</text>
<text x="269.8" y="45.9">GNDIO</text>
<text x="282.4" y="44.1">25</text>
<text x="134.2" y="52.9">63</text>
<text x="126.2" y="54.7">VSS</text>
<text x="370" y="58.2">8</text>
<text x="373.5" y="60">GND</text>
<text x="388.3" y="56.4">GND</text>
<text x="397.1" y="54.7">10</text>
<text x="69.9" y="88.2">12</text>
<text x="75.4" y="90">VSSA</text>
<text x="69.9" y="109.4">18</text>
<text x="75.4" y="111.1">VSS</text>
<text x="126.2" y="111.1">VSS</text>
<text x="134.2" y="109.4">47</text>
<text x="251.8" y="134.1">3</text>
<text x="255.3" y="135.8">GND</text>
<text x="275.3" y="137.6">5</text>
<text x="264.7" y="139.3">PGND</text>
<text x="69.9" y="155.2">31</text>
<text x="75.4" y="157">VSS</text>
<text x="40.1" y="190.5">2</text>
<text x="43.6" y="192.3">GND</text>
<text x="271.2" y="206.4">3</text>
<text x="274.7" y="208.1">GND SCL</text>
<text x="163.6" y="217">2</text>
<text x="167.1" y="218.7">GND</text>
<text x="43.7" y="227.5">2</text>
<text x="47.2" y="229.3">GND</text>
</g>
</svg>
